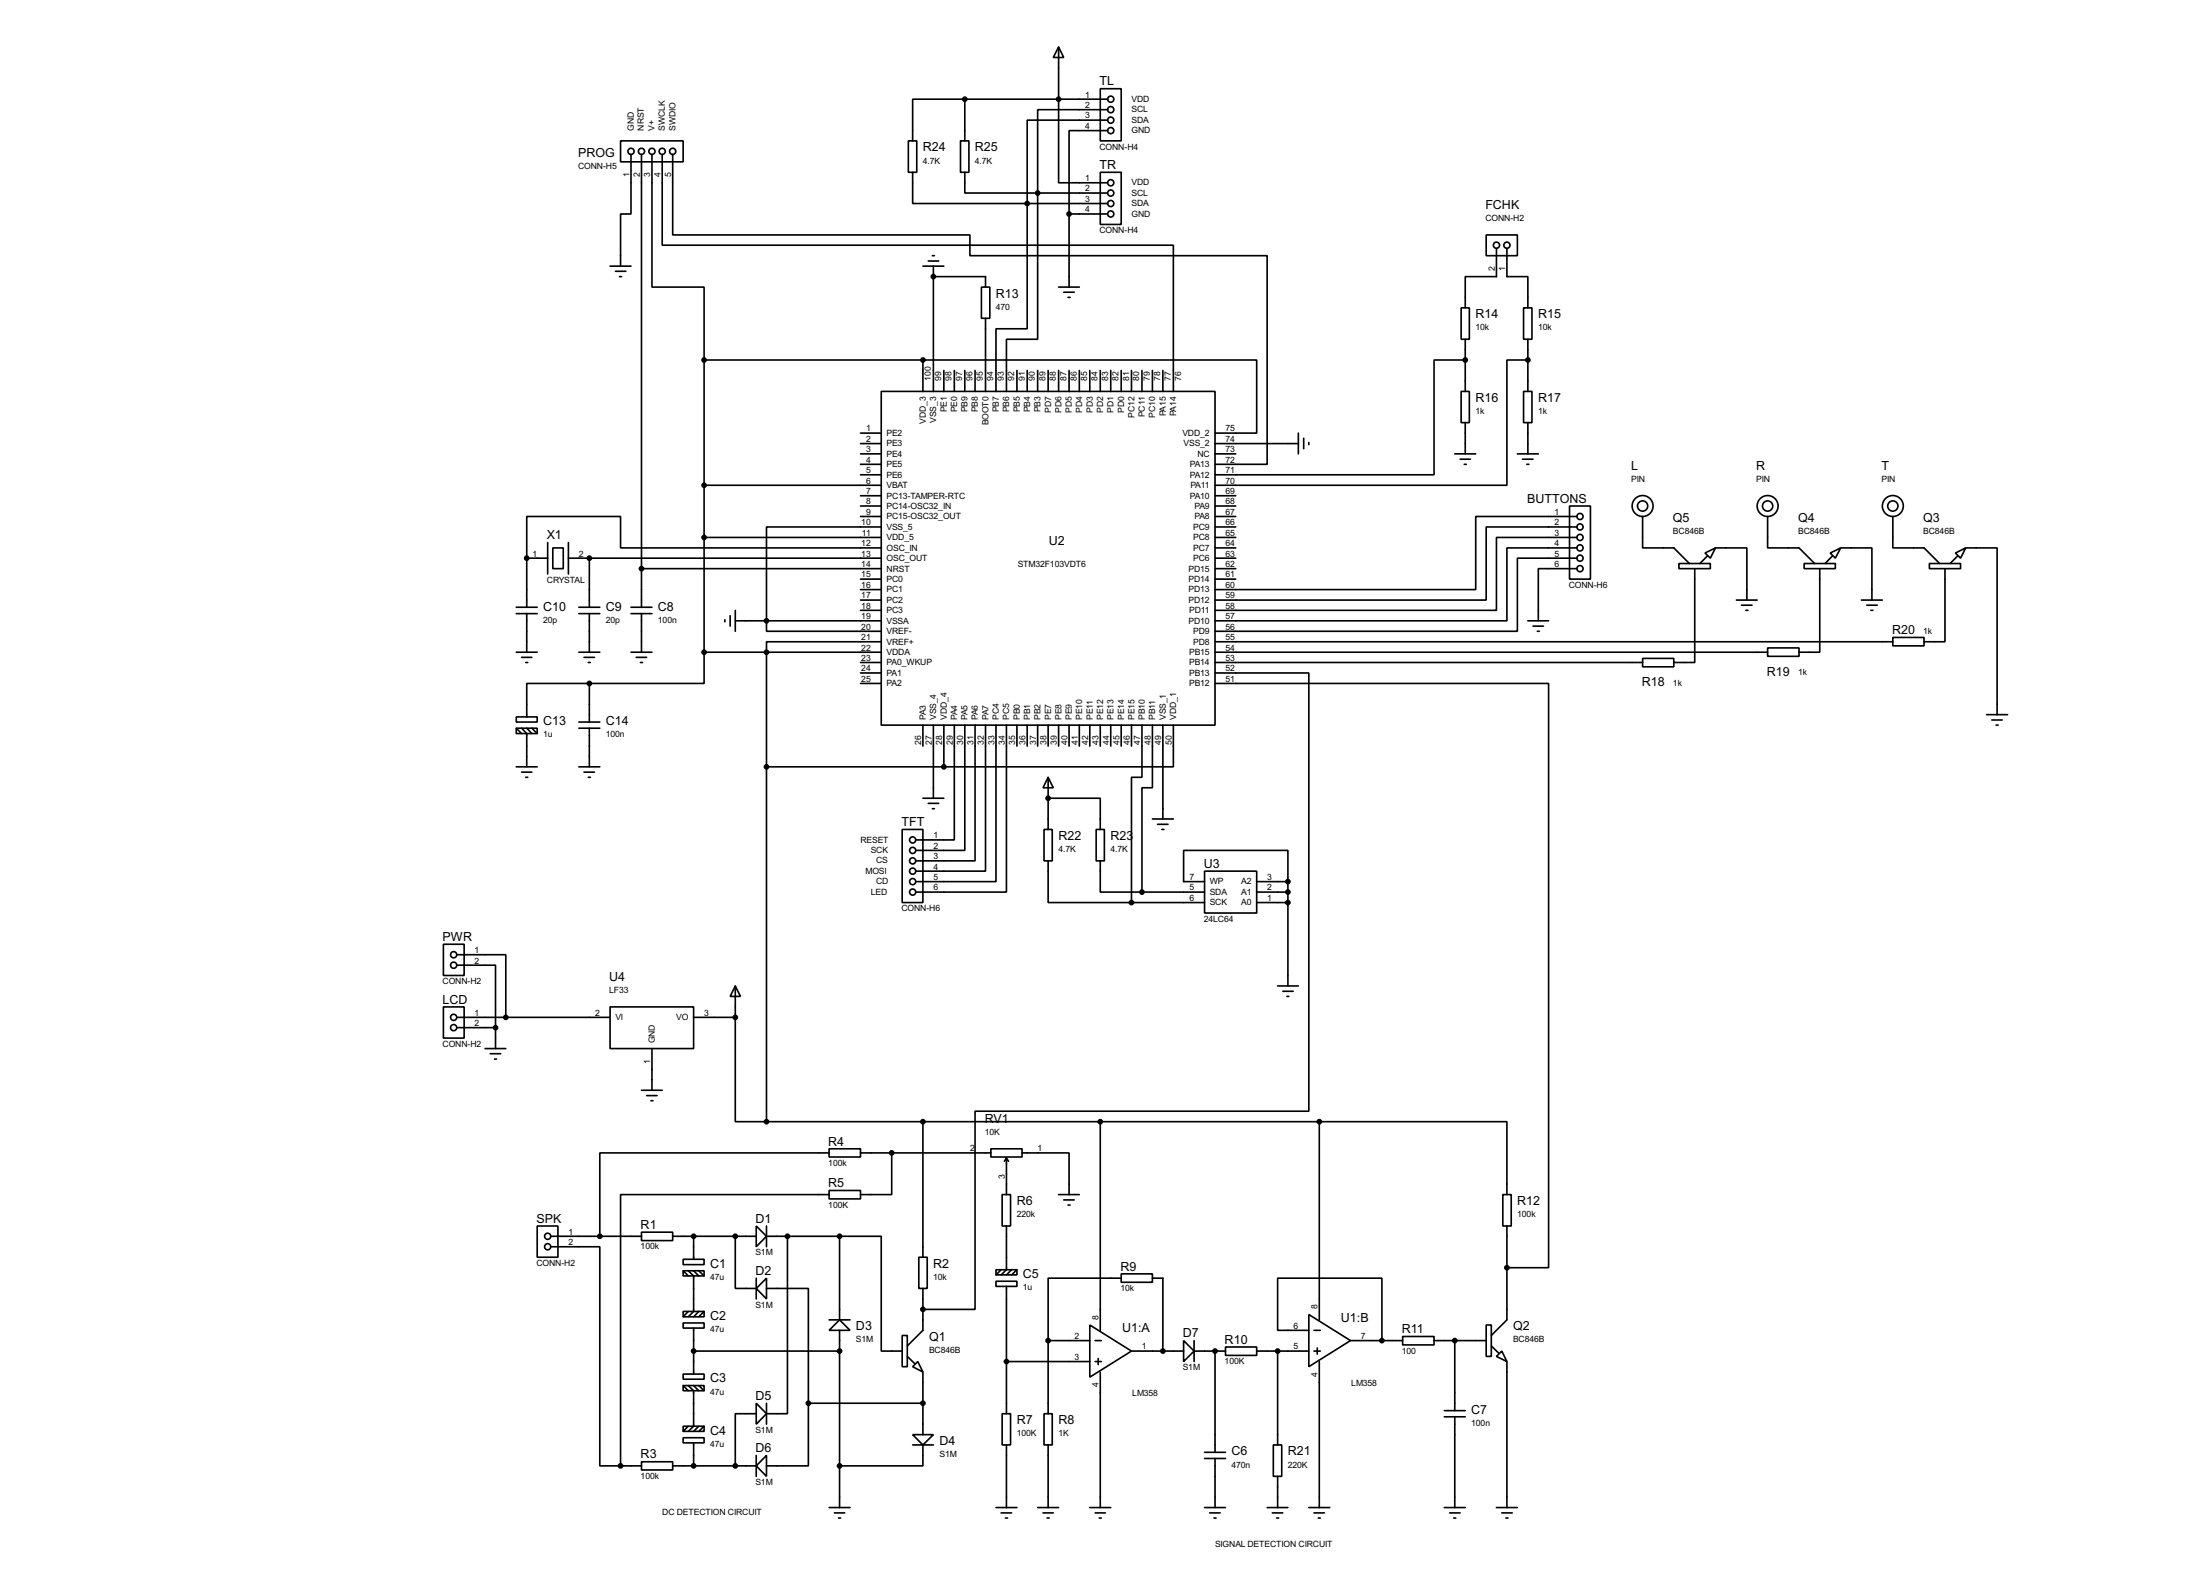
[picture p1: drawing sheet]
<svg xmlns="http://www.w3.org/2000/svg" width="536mm" height="383mm" viewBox="0 0 536 383" stroke-linecap="round" stroke-linejoin="round" font-family="sans-serif">
<g fill="none" stroke="#000" stroke-width=".4">
<path d="M257.9 11.5l1.2 2.5h-2.5zM257.9 11.5v33h11.9M151.2 34.3h15.2v5.1h-15.2zM153.7 37.6v14.5h-2.5v12.7M156.3 37.6v110.3M158.8 37.6v32.3h12.7v17.8M161.3 37.6v22.1h124.5v35.6M163.9 37.6v19.6h72.4v5.1h72.4v50.8h-12.7M221.3 34.3h2v7.7h-2zM234 34.3h2v7.7h-2zM235 24.2h-12.7v10.1M235 24.2h34.8"/>
<path d="M235 24.2v10.1M268 21.6h5.1v12.7h-5.1zM269.8 31.8h-9.4v20.3M269.8 29.3h-19.6v20.3M269.8 26.7h-17v20.3M222.3 42v7.6h27.9M235 42v5h17.8M250.2 49.6v30.5h-7.6v15.2M250.2 49.6h19.6M252.8 47v35.6h-7.6v12.7M252.8 47h17M260.4 52.1v17.8"/>
<path d="M260.4 52.1h9.4M268 42h5.1v12.7h-5.1zM362 57.2h7.6v5.1h-7.6zM148.6 64.8h5.1M149.9 66.1h2.6M150.9 67.4h.5M224.8 64.8h5.1M226.1 63.6h2.6M227.1 62.3h.5M227.4 64.8v30.5M227.4 67.4h12.7v2.5M239.1 69.9h2v7.6h-2z"/>
<path d="M240.1 77.5v17.8M257.9 69.9h5M259.1 71.2h2.6M260.2 72.4h.5M355.9 75h2v7.6h-2zM364.5 60.5v6.9h-7.6v7.6M367.1 60.5v6.9h5.1v7.6M371.1 75h2.1v7.6h-2.1zM171.5 87.7v71.1M171.5 87.7h53.3M214.7 95.3h81.3v81.3h-81.3zM224.8 87.7h81.3v17.8h-10.1"/>
<path d="M224.8 87.7v7.6M229.9 90.2v5.1M232.5 90.2v5.1M235 90.2v5.1M237.5 90.2v5.1M247.7 90.2v5.1M250.2 90.2v5.1M252.8 90.2v5.1M255.3 90.2v5.1M257.9 90.2v5.1M260.4 90.2v5.1M262.9 90.2v5.1"/>
<path d="M265.5 90.2v5.1M268 90.2v5.1M270.6 90.2v5.1M273.1 90.2v5.1M275.6 90.2v5.1M278.2 90.2v5.1M280.7 90.2v5.1M283.3 90.2v5.1M355.9 95.3h2v7.6h-2zM356.9 87.7h-7.6v27.9h-53.3M356.9 82.6v12.7M371.1 95.3h2.1v7.6h-2.1z"/>
<path d="M372.2 87.7h-5.1v30.5h-71.1M372.2 82.6v12.7M171.5 118.2h43.2M209.6 108h5.1M209.6 105.5h5.1M209.6 110.5h5.1M209.6 113.1h5.1M209.6 115.6h5.1M296 108h20.3M296 110.5h5M316.3 105.5v5M317.6 106.7v2.6"/>
<path d="M318.8 107.8v.5M354.4 110.5h5.1M355.7 111.8h2.5M356.7 113.1h.5M356.9 102.9v7.6M369.6 110.5h5.1M370.9 111.8h2.5M371.9 113.1h.5M372.2 102.9v7.6M128.3 135.9v12M128.3 135.9h5.1M133.4 132.1v7.7"/>
<path d="M134.7 133.4h2.5v5.1h-2.5zM138.5 135.9h76.2M138.5 132.1v7.7M143.6 135.9v12M156.3 138.5h58.4M171.5 130.9h43.2M209.6 120.7h5.1M209.6 123.2h5.1M209.6 125.8h5.1M214.7 133.4h-63.5v-7.6h-22.9v10.1M214.7 128.3h-28v25.4h28M296 135.9h5"/>
<path d="M296 130.9h5M296 138.5h5M296 120.7h5M296 123.2h5M296 125.8h5M296 128.3h5M296 133.4h5M382.3 123.2h5.1v17.8h-5.1zM384.1 125.8h-24.6v17.8h-63.5M384.1 128.3h-22.1v17.8h-66M384.1 130.9h-19.6v17.7h-68.5M384.1 133.4h-17v17.8h-71.1"/>
<path d="M384.1 135.9h-14.5v17.8h-73.6M384.1 138.5h-9.4v12.7M400.1 125.8v7.6h7.6l3.8 3.8M409 137.2h7.6v1.3h-7.6zM412.8 138.5v22.8h-5.1M415.3 134.7l2.6-1.3-1.3 2.5zM415.9 135.4l-1.8 1.8M417.9 133.4h7.6v12.7M430.6 125.8v7.6h7.6l3.8 3.8M439.5 137.2h7.6v1.3h-7.6zM443.3 138.5v20.3h-5.1M445.8 134.7l2.6-1.3-1.3 2.5z"/>
<path d="M446.3 135.4l-1.7 1.8M448.4 133.4h7.6v12.7M461.1 125.8v7.6h7.6l3.8 3.8M470 137.2h7.6v1.3h-7.6zM473.8 138.5v17.8h-5.1M476.3 134.7l2.5-1.3-1.2 2.5zM476.8 135.4l-1.8 1.8M478.8 133.4h7.7v40.6M125.8 158.8h5.1M125.8 149.4h5.1M125.8 147.9h5.1M128.3 149.4v9.4"/>
<path d="M141 158.8h5.1M141 149.4h5.1M141 147.9h5.1M143.6 149.4v9.4M153.7 158.8h5.1M153.7 149.4h5.1M153.7 147.9h5.1M156.3 149.4v9.4M171.5 158.8v7.6h-27.9M171.5 158.8h43.2M176.6 150.9v.5M177.9 149.9v2.6"/>
<path d="M179.1 151.2h35.6M179.1 148.6v5.1M209.6 141h5.1M209.6 143.6h5.1M209.6 146.1h5.1M209.6 148.6h5.1M214.7 156.3h-28v116.8M296 158.8h134.6M296 156.3h165.1M296 141h5M372.2 151.2h5M373.4 152.5h2.6"/>
<path d="M374.5 153.7h.5M423 146.1h5M424.2 147.4h2.6M425.3 148.6h.5M430.6 157.8h7.6v2h-7.6zM453.4 146.1h5.1M454.7 147.4h2.6M455.7 148.6h.5M461.1 155.2h7.6v2.1h-7.6zM125.8 174.6h5.1v1.2h-5.1zM125.8 177.3h5.1v1.3h-5.1zM125.8 177.3l1.3 1.3"/>
<path d="M127.1 177.3l1.2 1.3v8.1M127.1 160.1h2.5M128.1 161.3h.5M128.3 177.3l1.3 1.3M129.6 177.3l1.3 1.3M141 177.3h5.1M141 175.8h5.1M142.3 160.1h2.5M143.3 161.3h.5M143.6 166.4h-15.3v8.2M143.6 166.4v9.4M143.6 177.3v9.4"/>
<path d="M155 160.1h2.5M156 161.3h.5M209.6 161.3h5.1M209.6 163.9h5.1M209.6 166.4h5.1M224.8 176.6v5.1M227.4 176.6v17.8M229.9 176.6v10.1M232.5 176.6v27.9h-9.4M235 176.6v30.5h-11.9M237.5 176.6v33h-14.4M240.1 176.6v35.5h-17"/>
<path d="M242.6 176.6v38.1h-19.5M245.2 176.6v40.6h-22.1M247.7 176.6v5.1M250.2 176.6v5.1M252.8 176.6v5.1M255.3 176.6v5.1M257.9 176.6v5.1M260.4 176.6v5.1M262.9 176.6v5.1M265.5 176.6v5.1M268 176.6v5.1M270.6 176.6v5.1"/>
<path d="M273.1 176.6v5.1M275.6 176.6v5.1M278.2 176.6v12.7h-2.6v30.5M280.7 176.6v15.2h-2.5v25.4M283.3 176.6v22.8M285.8 176.6v10.1h-55.9M296 166.4h81.2v142.3h-10.1M296 163.9h22.8v106.7h-81.3v48.2h-12.7M296 161.3h104.1M400.1 160.3h7.6v2.1h-7.6zM483.9 174h5.1M485.2 175.3h2.5"/>
<path d="M486.2 176.6h.5M125.8 186.7h5.1M127.1 188h2.5M128.1 189.3h.5M141 186.7h5.1M142.3 188h2.5M143.3 189.3h.5M186.7 186.7h43.2M224.8 194.4h5.1M226.1 195.6h2.6M227.1 196.9h.5M255.3 189.3l1.3 2.5h-2.5z"/>
<path d="M255.3 194.4h12.7v7.6M255.3 189.3v12.7M280.7 199.4h5.1M219.8 202h5v17.8h-5zM254.3 202h2v7.6h-2zM255.3 209.6v10.2h20.3M267 202h2v7.6h-2zM268 209.6v7.6h10.2M275.6 219.8h17.8M278.2 217.2h15.2M282 200.7h2.5M283 202h.5"/>
<path d="M293.4 212.1h12.7v10.2h-12.7zM293.4 214.7h-5.1v-7.6h25.4v7.6M306.1 219.8h7.6M306.1 217.2h7.6M306.1 214.7h7.6M313.7 214.7v25.4M108 229.9h5.1v7.6h-5.1zM111.3 235h9.4v15.2M111.3 232.5h11.9v15.2M108 245.2h5.1v7.6h-5.1zM111.3 247.7h37.3M111.3 250.2h9.4"/>
<path d="M118.2 255.3h5M119.4 256.6h2.6M120.5 257.9h.5M120.7 250.2v5.1M148.6 245.2h20.4v10.1h-20.4zM158.8 255.3v10.2M169 247.7h10.1M179.1 240.1l1.3 2.5h-2.5zM179.1 247.7v25.4h7.6M179.1 240.1v7.6M311.2 240.1h5.1M312.5 241.4h2.5"/>
<path d="M313.5 242.6h.5M156.3 265.5h5M157.5 266.8h2.6M158.6 268h.5M186.7 273.1h134.7M202 279.7h7.6v2h-7.6zM224.8 273.1v33M241.4 279.7h7.6v2h-7.6zM268 273.1v50.8M321.4 273.1h45.7v17.8M321.4 273.1v48.3M130.9 298.5h5v7.6h-5z"/>
<path d="M184.2 298.5l2.5 2.5-2.5 2.6zM186.7 298.5v5.1M202 289.9h7.6v2h-7.6zM202 280.7h-55.9v20.3M202 290.9h-50.8v66M209.6 280.7h31.8M217.2 280.7v10.2h-7.6M244.1 290.9h2.1v7.6h-2.1zM245.2 282v8.9M245.2 298.5v10.7l-1.3 1.2M245.2 282l-.5 .8M245.2 282l.5 .8"/>
<path d="M249 280.7h11.4v10.2M257.9 290.9h5M259.1 292.2h2.6M260.2 293.4h.5M366.1 290.9h2v7.6h-2zM367.1 298.5v22.9l-3.8 3.8M134.2 303.6h11.9v53.3h5.1M134.2 301h22.1M156.3 300h7.6v2.1h-7.6zM163.9 301h20.3M166.4 306.6h5.1v1.3h-5.1zM166.4 309.4h5.1v1.3h-5.1z"/>
<path d="M166.4 319.3h5.1v1.3h-5.1zM166.4 309.4l1.3 1.3M167.7 309.4l1.3 1.3v8.6l-1.3 1.3M167.7 319.3l-1.3 1.3M169 301v5.6M169 309.4l1.2 1.3M170.2 309.4l1.3 1.3M170.2 319.3l-1.2 1.3M171.5 319.3l-1.3 1.3M179.1 301v12.7h5.1M184.2 311.2v5.1M186.7 311.2v5.1l-2.5-2.6z"/>
<path d="M186.7 313.7h10.2v28M186.7 301h17.8M191.8 301v43.2h-5.1M204.5 301h10.2v28h5.1M204.5 301v20.4M223.8 306.1h2.1v7.6h-2.1zM224.8 313.7v10.2l-3.8 3.8M242.6 312h5.1v1.2h-5.1zM242.6 309.2h5.1v1.2h-5.1zM243.9 309.2l-1.3 1.2M245.2 313.2v31M246.4 309.2l-1.2 1.2"/>
<path d="M247.7 309.2l-1.3 1.2M273.1 310.2h7.6v2h-7.6zM273.1 311.2h-17.8v15.2M280.7 311.2h2.6v17.8M166.4 322.1h5.1v1.3h-5.1zM166.4 334.6h5.1v1.2h-5.1zM166.4 337.4h5.1v1.2h-5.1zM166.4 337.4l1.3 1.2M167.7 337.4l1.3 1.2v8.7l-1.3 1.2M169 323.4v11.2M169 329h35.5M169 337.4l1.2 1.2"/>
<path d="M170.2 337.4l1.3 1.2M202 321.4h5.1M204.5 321.4l2.6 2.5h-5.1zM204.5 323.9v43.2M219.8 325.2h1.2v7.6h-1.2zM221 330.3l1.8 1.7M222.3 332.8l1.3-1.3 1.2 2.6zM224.8 334.1v15.2M245.2 331.5h20.3M255.3 326.4v17.8M255.3 326.4h10.2M265.5 322.6l10.1 6.4-10.1 6.3z"/>
<path d="M266.8 326.4h1.5M266.8 331.5h1.5M267.5 330.8v1.5M268 334.1v33M275.6 329h12.7M288.3 326.4l2.6 2.6-2.6 2.5zM290.9 329h7.6M290.9 326.4v5.1M296 329v24.6M298.5 328h7.6v2h-7.6zM306.1 329h12.7M311.2 329v22.8"/>
<path d="M318.8 320.1l10.2 6.3-10.2 6.4zM318.8 323.9h-7.6v-12.7h25.4v15.2M320.1 329h1.5M320.1 323.9h1.5M320.9 328.2v1.5M321.4 331.5v35.6M329 326.4h12.7M341.7 325.4h7.6v2.1h-7.6zM349.3 326.4h12.7M354.4 326.4v17.1M362 322.6h1.3v7.7h-1.3zM363.3 327.7l1.8 1.8"/>
<path d="M364.5 330.3l1.3-1.3 1.3 2.5zM367.1 331.5v35.6M151.2 356.9h5.1M156.3 355.9h7.6v2h-7.6zM163.9 356.9h20.3M166.4 350.1h5.1v1.2h-5.1zM166.4 347.3h5.1v1.2h-5.1zM167.7 347.3l-1.3 1.2M169 351.3v5.6M170.2 347.3l-1.2 1.2M171.5 347.3l-1.3 1.2M184.2 341.7l2.5 2.5-2.5 2.6z"/>
<path d="M184.2 344.2h-5.1v12.7M184.2 354.4v5.1M186.7 354.4v5.1l-2.5-2.6zM186.7 341.7v5.1M196.9 341.7v15.2h-10.2M196.9 341.7h27.9M222.3 349.3h5.1l-2.6 2.5zM222.3 351.8h5.1M224.8 351.8v5.1h-20.3M244.1 344.2h2.1v7.6h-2.1zM245.2 351.8v15.3M254.3 344.2h2v7.6h-2z"/>
<path d="M255.3 351.8v15.3M293.4 355.1h5.1M293.4 353.6h5.1M296 355.1v12M310.2 351.8h2v7.7h-2zM311.2 359.5v7.6M351.8 345h5.1M351.8 343.5h5.1M354.4 345v22.1M202 367.1h5.1M203.3 368.4h2.5M204.3 369.6h.5"/>
<path d="M242.6 367.1h5.1M243.9 368.4h2.5M244.9 369.6h.5M252.8 367.1h5.1M254.1 368.4h2.5M255.1 369.6h.5M265.5 367.1h5.1M266.8 368.4h2.5M267.8 369.6h.5M293.4 367.1h5.1M294.7 368.4h2.5M295.7 369.6h.5"/>
<path d="M308.7 367.1h5M309.9 368.4h2.6M311 369.6h.5M318.8 367.1h5.1M320.1 368.4h2.5M321.1 369.6h.5M351.8 367.1h5.1M353.1 368.4h2.6M354.1 369.6h.5M364.5 367.1h5.1M365.8 368.4h2.6M366.8 369.6h.5"/>
<circle cx="153.7" cy="36.9" r=".75"/>
<circle cx="156.2" cy="36.9" r=".75"/>
<circle cx="158.8" cy="36.9" r=".75"/>
<circle cx="161.3" cy="36.9" r=".75"/>
<circle cx="163.8" cy="36.9" r=".75"/>
<circle cx="270.5" cy="29.3" r=".75"/>
<circle cx="270.5" cy="26.7" r=".75"/>
<circle cx="270.5" cy="31.8" r=".75"/>
<circle cx="270.5" cy="24.2" r=".75"/>
<circle cx="270.5" cy="52.1" r=".75"/>
<circle cx="270.5" cy="47" r=".75"/>
<circle cx="270.5" cy="49.6" r=".75"/>
<circle cx="270.5" cy="44.5" r=".75"/>
<circle cx="364.5" cy="59.7" r=".75"/>
<circle cx="367" cy="59.7" r=".75"/>
<circle cx="384.8" cy="133.4" r=".75"/>
<circle cx="384.8" cy="135.9" r=".75"/>
<circle cx="384.8" cy="128.3" r=".75"/>
<circle cx="384.8" cy="138.5" r=".75"/>
<circle cx="384.8" cy="125.8" r=".75"/>
<circle cx="384.8" cy="130.9" r=".75"/>
<circle cx="400.1" cy="123.2" r="2.55"/>
<circle cx="400.1" cy="123.2" r="1.25"/>
<circle cx="430.5" cy="123.2" r="2.55"/>
<circle cx="430.5" cy="123.2" r="1.25"/>
<circle cx="461" cy="123.2" r="2.55"/>
<circle cx="461" cy="123.2" r="1.25"/>
<circle cx="222.3" cy="212.1" r=".75"/>
<circle cx="222.3" cy="204.5" r=".75"/>
<circle cx="222.3" cy="209.6" r=".75"/>
<circle cx="222.3" cy="214.7" r=".75"/>
<circle cx="222.3" cy="217.2" r=".75"/>
<circle cx="222.3" cy="207.1" r=".75"/>
<circle cx="110.5" cy="232.5" r=".75"/>
<circle cx="110.5" cy="235" r=".75"/>
<circle cx="110.5" cy="247.7" r=".75"/>
<circle cx="110.5" cy="250.2" r=".75"/>
<circle cx="133.4" cy="303.6" r=".75"/>
<circle cx="133.4" cy="301" r=".75"/>
</g>
<g fill="#000">
<circle cx="227.4" cy="67.4" r=".2"/>
<circle cx="255.3" cy="194.4" r=".2"/>
<circle cx="296" cy="329" r=".2"/>
</g>
<g fill="#000" stroke="#000" stroke-width=".4">
<circle cx="235" cy="24.2" r=".5"/>
<circle cx="257.8" cy="24.2" r=".5"/>
<circle cx="250.2" cy="49.6" r=".5"/>
<circle cx="252.7" cy="47" r=".5"/>
<circle cx="260.4" cy="52.1" r=".5"/>
<circle cx="227.3" cy="67.4" r=".5"/>
<circle cx="171.5" cy="87.7" r=".5"/>
<circle cx="224.8" cy="87.7" r=".5"/>
<circle cx="356.9" cy="87.7" r=".5"/>
<circle cx="372.1" cy="87.7" r=".5"/>
<circle cx="171.5" cy="118.2" r=".5"/>
<circle cx="128.3" cy="135.9" r=".5"/>
<circle cx="143.5" cy="135.9" r=".5"/>
<circle cx="156.2" cy="138.5" r=".5"/>
<circle cx="171.5" cy="130.9" r=".5"/>
<circle cx="171.5" cy="158.8" r=".5"/>
<circle cx="186.7" cy="151.2" r=".5"/>
<circle cx="186.7" cy="158.8" r=".5"/>
<circle cx="143.5" cy="166.4" r=".5"/>
<circle cx="186.7" cy="186.7" r=".5"/>
<circle cx="229.9" cy="186.7" r=".5"/>
<circle cx="255.3" cy="194.4" r=".5"/>
<circle cx="275.6" cy="219.8" r=".5"/>
<circle cx="278.1" cy="217.2" r=".5"/>
<circle cx="313.7" cy="217.2" r=".5"/>
<circle cx="313.7" cy="219.8" r=".5"/>
<circle cx="313.7" cy="214.7" r=".5"/>
<circle cx="120.7" cy="250.2" r=".5"/>
<circle cx="123.2" cy="247.7" r=".5"/>
<circle cx="179.1" cy="247.7" r=".5"/>
<circle cx="186.7" cy="273.1" r=".5"/>
<circle cx="224.8" cy="273.1" r=".5"/>
<circle cx="268" cy="273.1" r=".5"/>
<circle cx="321.3" cy="273.1" r=".5"/>
<circle cx="217.2" cy="280.7" r=".5"/>
<circle cx="146.1" cy="301" r=".5"/>
<circle cx="168.9" cy="301" r=".5"/>
<circle cx="179.1" cy="301" r=".5"/>
<circle cx="191.8" cy="301" r=".5"/>
<circle cx="204.5" cy="301" r=".5"/>
<circle cx="224.8" cy="318.8" r=".5"/>
<circle cx="367" cy="308.7" r=".5"/>
<circle cx="168.9" cy="329" r=".5"/>
<circle cx="204.5" cy="329" r=".5"/>
<circle cx="245.1" cy="331.5" r=".5"/>
<circle cx="255.3" cy="326.4" r=".5"/>
<circle cx="283.2" cy="329" r=".5"/>
<circle cx="295.9" cy="329" r=".5"/>
<circle cx="311.2" cy="329" r=".5"/>
<circle cx="336.6" cy="326.4" r=".5"/>
<circle cx="354.3" cy="326.4" r=".5"/>
<circle cx="151.1" cy="356.9" r=".5"/>
<circle cx="168.9" cy="356.9" r=".5"/>
<circle cx="179.1" cy="356.9" r=".5"/>
<circle cx="196.9" cy="341.7" r=".5"/>
<circle cx="204.5" cy="356.9" r=".5"/>
<circle cx="224.8" cy="341.7" r=".5"/>
</g>
<g font-size="3.4">
<text x="267.8" y="20.8">TL</text>
<text x="140.8" y="38.1">PROG</text>
<text x="224.8" y="36.8">R24</text>
<text x="237.5" y="36.8">R25</text>
<text x="267.8" y="41.2">TR</text>
<text x="361.8" y="50.8">FCHK</text>
<text x="242.6" y="72.5">R13</text>
<text x="359.4" y="77.5">R14</text>
<text x="374.6" y="77.5">R15</text>
<text x="359.4" y="97.9">R16</text>
<text x="374.6" y="97.9">R17</text>
<text x="397.4" y="114.3">L</text>
<text x="427.8" y="114.3">R</text>
<text x="458.3" y="114.3">T</text>
<text x="372" y="122.4">BUTTONS</text>
<text x="133.2" y="131.3">X1</text>
<text x="407.5" y="127">Q5</text>
<text x="438" y="127">Q4</text>
<text x="468.5" y="127">Q3</text>
<text x="255.5" y="132.6">U2</text>
<text x="132.3" y="148.7">C10</text>
<text x="147.6" y="148.7">C9</text>
<text x="160.3" y="148.7">C8</text>
<text x="460.9" y="154.4">R20</text>
<text x="399.9" y="167.1">R18</text>
<text x="430.4" y="164.6">R19</text>
<text x="132.3" y="176.6">C13</text>
<text x="147.6" y="176.6">C14</text>
<text x="219.6" y="201.2">TFT</text>
<text x="257.8" y="204.5">R22</text>
<text x="270.5" y="204.5">R23</text>
<text x="293.2" y="211.3">U3</text>
<text x="107.8" y="229.1">PWR</text>
<text x="148.4" y="238.8">U4</text>
<text x="107.8" y="244.4">LCD</text>
<text x="239.9" y="273.4">RV1</text>
<text x="201.8" y="278.9">R4</text>
<text x="201.8" y="289.1">R5</text>
<text x="247.7" y="293.4">R6</text>
<text x="369.6" y="293.4">R12</text>
<text x="130.7" y="297.7">SPK</text>
<text x="156.1" y="299.2">R1</text>
<text x="184" y="297.7">D1</text>
<text x="173" y="308.7">C1</text>
<text x="184" y="310.4">D2</text>
<text x="227.3" y="308.7">R2</text>
<text x="249.2" y="311.2">C5</text>
<text x="272.9" y="309.4">R9</text>
<text x="173" y="321.4">C2</text>
<text x="208.5" y="323.9">D3</text>
<text x="326.6" y="321.8">U1:B</text>
<text x="368.6" y="323.9">Q2</text>
<text x="226.3" y="326.5">Q1</text>
<text x="273.3" y="324.4">U1:A</text>
<text x="288.1" y="325.6">D7</text>
<text x="298.3" y="327.2">R10</text>
<text x="341.5" y="324.6">R11</text>
<text x="173" y="336.6">C3</text>
<text x="184" y="340.9">D5</text>
<text x="247.7" y="346.8">R7</text>
<text x="257.8" y="346.8">R8</text>
<text x="358.4" y="344.2">C7</text>
<text x="173" y="349.3">C4</text>
<text x="184" y="353.6">D6</text>
<text x="228.9" y="351.9">D4</text>
<text x="156.1" y="355.1">R3</text>
<text x="300" y="354.4">C6</text>
<text x="313.7" y="354.4">R21</text>
</g>
<g font-size="2.4">
<text x="264.3" y="23.7">1</text>
<text x="264.3" y="26.3">2</text>
<text x="264.3" y="28.9">3</text>
<text x="275.6" y="24.8">VDD</text>
<text x="275.6" y="29.9">SDA</text>
<text x="275.6" y="27.4">SCL</text>
<text x="154.4" y="31.8" transform="rotate(-90 154.4 31.8)">GND</text>
<text x="156.9" y="31.8" transform="rotate(-90 156.9 31.8)">NRST</text>
<text x="159.4" y="31.8" transform="rotate(-90 159.4 31.8)">V+</text>
<text x="161.9" y="31.8" transform="rotate(-90 161.9 31.8)">SWCLK</text>
<text x="164.5" y="31.8" transform="rotate(-90 164.5 31.8)">SWDIO</text>
<text x="264.3" y="31.4">4</text>
<text x="275.6" y="32.4">GND</text>
<text x="140.8" y="41.1">CONN-H5</text>
<text x="224.8" y="39.9">4.7K</text>
<text x="237.5" y="39.9">4.7K</text>
<text x="267.8" y="36.4">CONN-H4</text>
<text x="153.3" y="43.1" transform="rotate(-90 153.3 43.1)">1</text>
<text x="155.9" y="43.1" transform="rotate(-90 155.9 43.1)">2</text>
<text x="158.4" y="43.1" transform="rotate(-90 158.4 43.1)">3</text>
<text x="160.9" y="43.1" transform="rotate(-90 160.9 43.1)">4</text>
<text x="163.5" y="43.1" transform="rotate(-90 163.5 43.1)">5</text>
<text x="264.3" y="44.1">1</text>
<text x="264.3" y="46.6">2</text>
<text x="275.6" y="45.1">VDD</text>
<text x="275.6" y="47.6">SCL</text>
<text x="264.3" y="49.2">3</text>
<text x="264.3" y="51.7">4</text>
<text x="275.6" y="50.2">SDA</text>
<text x="275.6" y="52.8">GND</text>
<text x="361.8" y="53.8">CONN-H2</text>
<text x="267.8" y="56.8">CONN-H4</text>
<text x="364.1" y="66" transform="rotate(-90 364.1 66)">2</text>
<text x="366.7" y="66" transform="rotate(-90 366.7 66)">1</text>
<text x="242.6" y="75.4">470</text>
<text x="359.4" y="80.4">10k</text>
<text x="374.6" y="80.4">10k</text>
<text x="226.7" y="92.8" transform="rotate(-90 226.7 92.8)">100</text>
<text x="229.3" y="92.8" transform="rotate(-90 229.3 92.8)">99</text>
<text x="231.8" y="92.8" transform="rotate(-90 231.8 92.8)">98</text>
<text x="234.3" y="92.8" transform="rotate(-90 234.3 92.8)">97</text>
<text x="236.9" y="92.8" transform="rotate(-90 236.9 92.8)">96</text>
<text x="239.4" y="92.8" transform="rotate(-90 239.4 92.8)">95</text>
<text x="242" y="92.8" transform="rotate(-90 242 92.8)">94</text>
<text x="244.5" y="92.8" transform="rotate(-90 244.5 92.8)">93</text>
<text x="247" y="92.8" transform="rotate(-90 247 92.8)">92</text>
<text x="249.6" y="92.8" transform="rotate(-90 249.6 92.8)">91</text>
<text x="252.1" y="92.8" transform="rotate(-90 252.1 92.8)">90</text>
<text x="254.7" y="92.8" transform="rotate(-90 254.7 92.8)">89</text>
<text x="257.2" y="92.8" transform="rotate(-90 257.2 92.8)">88</text>
<text x="259.8" y="92.8" transform="rotate(-90 259.8 92.8)">87</text>
<text x="262.3" y="92.8" transform="rotate(-90 262.3 92.8)">86</text>
<text x="264.8" y="92.8" transform="rotate(-90 264.8 92.8)">85</text>
<text x="267.4" y="92.8" transform="rotate(-90 267.4 92.8)">84</text>
<text x="269.9" y="92.7" transform="rotate(-90 269.9 92.7)">83</text>
<text x="272.5" y="92.8" transform="rotate(-90 272.5 92.8)">82</text>
<text x="275" y="92.8" transform="rotate(-90 275 92.8)">81</text>
<text x="277.5" y="92.8" transform="rotate(-90 277.5 92.8)">80</text>
<text x="280.1" y="92.8" transform="rotate(-90 280.1 92.8)">79</text>
<text x="282.6" y="92.7" transform="rotate(-90 282.6 92.7)">78</text>
<text x="285.2" y="92.8" transform="rotate(-90 285.2 92.8)">77</text>
<text x="287.7" y="92.8" transform="rotate(-90 287.7 92.8)">76</text>
<text x="230.6" y="100.4" transform="rotate(-90 230.6 100.4)">PE1</text>
<text x="233.2" y="100.4" transform="rotate(-90 233.2 100.4)">PE0</text>
<text x="235.7" y="100.4" transform="rotate(-90 235.7 100.4)">PB9</text>
<text x="238.2" y="100.4" transform="rotate(-90 238.2 100.4)">PB8</text>
<text x="243.3" y="100.4" transform="rotate(-90 243.3 100.4)">PB7</text>
<text x="245.9" y="100.4" transform="rotate(-90 245.9 100.4)">PB6</text>
<text x="248.4" y="100.4" transform="rotate(-90 248.4 100.4)">PB5</text>
<text x="250.9" y="100.4" transform="rotate(-90 250.9 100.4)">PB4</text>
<text x="253.5" y="100.4" transform="rotate(-90 253.5 100.4)">PB3</text>
<text x="256" y="100.6" transform="rotate(-90 256 100.6)">PD7</text>
<text x="258.6" y="100.6" transform="rotate(-90 258.6 100.6)">PD6</text>
<text x="261.1" y="100.5" transform="rotate(-90 261.1 100.5)">PD5</text>
<text x="263.6" y="100.6" transform="rotate(-90 263.6 100.6)">PD4</text>
<text x="266.2" y="100.5" transform="rotate(-90 266.2 100.5)">PD3</text>
<text x="268.7" y="100.6" transform="rotate(-90 268.7 100.6)">PD2</text>
<text x="271.3" y="100.5" transform="rotate(-90 271.3 100.5)">PD1</text>
<text x="273.8" y="100.5" transform="rotate(-90 273.8 100.5)">PD0</text>
<text x="276.3" y="101.7" transform="rotate(-90 276.3 101.7)">PC12</text>
<text x="278.9" y="101.6" transform="rotate(-90 278.9 101.6)">PC11</text>
<text x="281.4" y="101.7" transform="rotate(-90 281.4 101.7)">PC10</text>
<text x="284" y="101.4" transform="rotate(-90 284 101.4)">PA15</text>
<text x="286.5" y="101.4" transform="rotate(-90 286.5 101.4)">PA14</text>
<text x="359.4" y="100.8">1k</text>
<text x="374.6" y="100.8">1k</text>
<text x="211" y="105.1">1</text>
<text x="211" y="107.6">2</text>
<text x="216" y="106.2">PE2</text>
<text x="225.5" y="103.2" transform="rotate(-90 225.5 103.2)">VDD_3</text>
<text x="228.1" y="102.9" transform="rotate(-90 228.1 102.9)">VSS_3</text>
<text x="240.8" y="103.6" transform="rotate(-90 240.8 103.6)">BOOT0</text>
<text x="288" y="106.2">VDD_2</text>
<text x="298.5" y="107.6">74</text>
<text x="298.5" y="105.1">75</text>
<text x="211" y="110.1">3</text>
<text x="211" y="112.7">4</text>
<text x="216" y="108.7">PE3</text>
<text x="216" y="111.2">PE4</text>
<text x="216" y="113.7">PE5</text>
<text x="288.3" y="108.7">VSS_2</text>
<text x="289.8" y="113.7">PA13</text>
<text x="291.7" y="111.2">NC</text>
<text x="298.5" y="112.7">72</text>
<text x="298.5" y="110.1">73</text>
<text x="211" y="115.2">5</text>
<text x="211" y="117.8">6</text>
<text x="216" y="116.3">PE6</text>
<text x="216" y="118.9">VBAT</text>
<text x="289.8" y="116.3">PA12</text>
<text x="290" y="118.9">PA11</text>
<text x="298.5" y="117.8">70</text>
<text x="298.5" y="115.2">71</text>
<text x="397.4" y="117.3">PIN</text>
<text x="427.8" y="117.3">PIN</text>
<text x="458.3" y="117.3">PIN</text>
<text x="211" y="120.3">7</text>
<text x="211" y="122.8">8</text>
<text x="211" y="125.4">9</text>
<text x="216" y="121.4">PC13-TAMPER-RTC</text>
<text x="216" y="123.9">PC14-OSC32_IN</text>
<text x="289.8" y="121.4">PA10</text>
<text x="291" y="123.9">PA9</text>
<text x="298.5" y="125.4">67</text>
<text x="298.5" y="122.8">68</text>
<text x="298.5" y="120.3">69</text>
<text x="378.6" y="125.4">1</text>
<text x="209.8" y="127.9">10</text>
<text x="210" y="130.5">11</text>
<text x="216" y="126.4">PC15-OSC32_OUT</text>
<text x="216" y="129">VSS_5</text>
<text x="216" y="131.6">VDD_5</text>
<text x="290.7" y="131.6">PC8</text>
<text x="290.7" y="129">PC9</text>
<text x="291" y="126.4">PA8</text>
<text x="298.5" y="130.5">65</text>
<text x="298.5" y="127.9">66</text>
<text x="378.6" y="127.9">2</text>
<text x="378.6" y="130.5">3</text>
<text x="407.5" y="130">BC846B</text>
<text x="438" y="130">BC846B</text>
<text x="468.5" y="130">BC846B</text>
<text x="129.7" y="135.5">1</text>
<text x="141" y="135.5">2</text>
<text x="209.8" y="133">12</text>
<text x="209.8" y="135.5">13</text>
<text x="216" y="134.1">OSC_IN</text>
<text x="216" y="136.6">OSC_OUT</text>
<text x="290.7" y="136.6">PC6</text>
<text x="290.7" y="134.1">PC7</text>
<text x="298.5" y="135.5">63</text>
<text x="298.5" y="133">64</text>
<text x="378.6" y="133">4</text>
<text x="378.6" y="135.5">5</text>
<text x="133.2" y="141.8">CRYSTAL</text>
<text x="209.8" y="138.1">14</text>
<text x="209.8" y="140.6">15</text>
<text x="209.8" y="143.2">16</text>
<text x="216" y="139.2">NRST</text>
<text x="216" y="141.7">PC0</text>
<text x="247.9" y="138">STM32F103VDT6</text>
<text x="289.5" y="141.7">PD14</text>
<text x="289.5" y="139.2">PD15</text>
<text x="298.5" y="143.2">60</text>
<text x="298.5" y="140.6">61</text>
<text x="298.5" y="138.1">62</text>
<text x="378.6" y="138.1">6</text>
<text x="382.1" y="143.1">CONN-H6</text>
<text x="209.8" y="145.7">17</text>
<text x="209.8" y="148.2">18</text>
<text x="216" y="144.3">PC1</text>
<text x="216" y="146.8">PC2</text>
<text x="216" y="149.3">PC3</text>
<text x="289.5" y="146.8">PD12</text>
<text x="289.5" y="144.3">PD13</text>
<text x="289.7" y="149.3">PD11</text>
<text x="298.5" y="148.2">58</text>
<text x="298.5" y="145.7">59</text>
<text x="132.3" y="151.6">20p</text>
<text x="147.6" y="151.6">20p</text>
<text x="160.3" y="151.6">100n</text>
<text x="209.8" y="150.8">19</text>
<text x="209.8" y="153.3">20</text>
<text x="209.8" y="155.9">21</text>
<text x="216" y="151.9">VSSA</text>
<text x="216" y="154.4">VREF-</text>
<text x="289.5" y="151.9">PD10</text>
<text x="290.7" y="154.4">PD9</text>
<text x="298.5" y="155.9">55</text>
<text x="298.5" y="153.3">56</text>
<text x="298.5" y="150.8">57</text>
<text x="468.5" y="154.3">1k</text>
<text x="209.8" y="158.4">22</text>
<text x="209.8" y="160.9">23</text>
<text x="216" y="157">VREF+</text>
<text x="216" y="159.5">VDDA</text>
<text x="289.7" y="159.5">PB15</text>
<text x="290.7" y="157">PD8</text>
<text x="298.5" y="160.9">53</text>
<text x="298.5" y="158.4">54</text>
<text x="209.8" y="163.5">24</text>
<text x="209.8" y="166">25</text>
<text x="216" y="162">PA0_WKUP</text>
<text x="216" y="164.6">PA1</text>
<text x="216" y="167.1">PA2</text>
<text x="289.7" y="167.1">PB12</text>
<text x="289.7" y="164.6">PB13</text>
<text x="289.7" y="162">PB14</text>
<text x="298.5" y="166">51</text>
<text x="298.5" y="163.5">52</text>
<text x="407.5" y="167">1k</text>
<text x="438" y="164.4">1k</text>
<text x="132.3" y="179.6">1u</text>
<text x="147.6" y="179.6">100n</text>
<text x="225.5" y="175.3" transform="rotate(-90 225.5 175.3)">PA3</text>
<text x="228.1" y="175.3" transform="rotate(-90 228.1 175.3)">VSS_4</text>
<text x="230.6" y="175.3" transform="rotate(-90 230.6 175.3)">VDD_4</text>
<text x="233.2" y="175.3" transform="rotate(-90 233.2 175.3)">PA4</text>
<text x="235.7" y="175.3" transform="rotate(-90 235.7 175.3)">PA5</text>
<text x="238.2" y="175.3" transform="rotate(-90 238.2 175.3)">PA6</text>
<text x="240.8" y="175.3" transform="rotate(-90 240.8 175.3)">PA7</text>
<text x="243.3" y="175.3" transform="rotate(-90 243.3 175.3)">PC4</text>
<text x="245.9" y="175.3" transform="rotate(-90 245.9 175.3)">PC5</text>
<text x="248.4" y="175.3" transform="rotate(-90 248.4 175.3)">PB0</text>
<text x="250.9" y="175.3" transform="rotate(-90 250.9 175.3)">PB1</text>
<text x="253.5" y="175.3" transform="rotate(-90 253.5 175.3)">PB2</text>
<text x="256" y="175.3" transform="rotate(-90 256 175.3)">PE7</text>
<text x="258.6" y="175.3" transform="rotate(-90 258.6 175.3)">PE8</text>
<text x="261.1" y="175.3" transform="rotate(-90 261.1 175.3)">PE9</text>
<text x="263.6" y="175.3" transform="rotate(-90 263.6 175.3)">PE10</text>
<text x="266.2" y="175.3" transform="rotate(-90 266.2 175.3)">PE11</text>
<text x="268.7" y="175.3" transform="rotate(-90 268.7 175.3)">PE12</text>
<text x="271.3" y="175.3" transform="rotate(-90 271.3 175.3)">PE13</text>
<text x="273.8" y="175.3" transform="rotate(-90 273.8 175.3)">PE14</text>
<text x="276.3" y="175.3" transform="rotate(-90 276.3 175.3)">PE15</text>
<text x="278.9" y="175.3" transform="rotate(-90 278.9 175.3)">PB10</text>
<text x="281.4" y="175.3" transform="rotate(-90 281.4 175.3)">PB11</text>
<text x="284" y="175.3" transform="rotate(-90 284 175.3)">VSS_1</text>
<text x="286.5" y="175.3" transform="rotate(-90 286.5 175.3)">VDD_1</text>
<text x="224.4" y="181.4" transform="rotate(-90 224.4 181.4)">26</text>
<text x="227" y="181.4" transform="rotate(-90 227 181.4)">27</text>
<text x="229.5" y="181.4" transform="rotate(-90 229.5 181.4)">28</text>
<text x="232.1" y="181.4" transform="rotate(-90 232.1 181.4)">29</text>
<text x="234.6" y="181.4" transform="rotate(-90 234.6 181.4)">30</text>
<text x="237.1" y="181.4" transform="rotate(-90 237.1 181.4)">31</text>
<text x="239.7" y="181.4" transform="rotate(-90 239.7 181.4)">32</text>
<text x="242.2" y="181.4" transform="rotate(-90 242.2 181.4)">33</text>
<text x="244.8" y="181.4" transform="rotate(-90 244.8 181.4)">34</text>
<text x="247.3" y="181.4" transform="rotate(-90 247.3 181.4)">35</text>
<text x="249.8" y="181.4" transform="rotate(-90 249.8 181.4)">36</text>
<text x="252.4" y="181.4" transform="rotate(-90 252.4 181.4)">37</text>
<text x="254.9" y="181.4" transform="rotate(-90 254.9 181.4)">38</text>
<text x="257.5" y="181.4" transform="rotate(-90 257.5 181.4)">39</text>
<text x="260" y="181.4" transform="rotate(-90 260 181.4)">40</text>
<text x="262.5" y="181.4" transform="rotate(-90 262.5 181.4)">41</text>
<text x="265.1" y="181.4" transform="rotate(-90 265.1 181.4)">42</text>
<text x="267.6" y="181.4" transform="rotate(-90 267.6 181.4)">43</text>
<text x="270.2" y="181.4" transform="rotate(-90 270.2 181.4)">44</text>
<text x="272.7" y="181.4" transform="rotate(-90 272.7 181.4)">45</text>
<text x="275.2" y="181.4" transform="rotate(-90 275.2 181.4)">46</text>
<text x="277.8" y="181.4" transform="rotate(-90 277.8 181.4)">47</text>
<text x="280.3" y="181.4" transform="rotate(-90 280.3 181.4)">48</text>
<text x="282.9" y="181.4" transform="rotate(-90 282.9 181.4)">49</text>
<text x="285.4" y="181.4" transform="rotate(-90 285.4 181.4)">50</text>
<text x="209.6" y="205.2">RESET</text>
<text x="212.1" y="207.7">SCK</text>
<text x="227.4" y="204.1">1</text>
<text x="227.4" y="206.7">2</text>
<text x="227.4" y="209.2">3</text>
<text x="257.8" y="207.5">4.7K</text>
<text x="270.5" y="207.5">4.7K</text>
<text x="210.9" y="212.8">MOSI</text>
<text x="213.4" y="210.2">CS</text>
<text x="213.4" y="215.3">CD</text>
<text x="227.4" y="211.7">4</text>
<text x="227.4" y="214.3">5</text>
<text x="289.7" y="214.3">7</text>
<text x="294.7" y="215.4">WP</text>
<text x="302.4" y="215.4">A2</text>
<text x="308.7" y="214.3">3</text>
<text x="212.1" y="217.9">LED</text>
<text x="219.6" y="221.9">CONN-H6</text>
<text x="227.4" y="216.8">6</text>
<text x="289.7" y="219.4">6</text>
<text x="289.7" y="216.8">5</text>
<text x="294.7" y="220.5">SCK</text>
<text x="294.7" y="217.9">SDA</text>
<text x="302.4" y="220.5">A0</text>
<text x="302.4" y="217.9">A1</text>
<text x="308.7" y="219.4">1</text>
<text x="308.7" y="216.8">2</text>
<text x="293.2" y="224.4">24LC64</text>
<text x="115.6" y="232.1">1</text>
<text x="107.8" y="239.6">CONN-H2</text>
<text x="115.6" y="234.6">2</text>
<text x="148.4" y="241.8">LF33</text>
<text x="115.6" y="247.3">1</text>
<text x="115.6" y="249.8">2</text>
<text x="145" y="247.3">2</text>
<text x="149.9" y="248.4">VI</text>
<text x="164.7" y="248.4">VO</text>
<text x="171.5" y="247.3">3</text>
<text x="107.8" y="254.9">CONN-H2</text>
<text x="159.5" y="254.1" transform="rotate(-90 159.5 254.1)">GND</text>
<text x="158.4" y="259" transform="rotate(-90 158.4 259)">1</text>
<text x="236.4" y="280.3">2</text>
<text x="239.9" y="276.3">10K</text>
<text x="252.8" y="280.3">1</text>
<text x="201.8" y="283.8">100k</text>
<text x="244.8" y="287" transform="rotate(-90 244.8 287)">3</text>
<text x="201.8" y="294">100K</text>
<text x="247.7" y="296.4">220k</text>
<text x="369.6" y="296.4">100k</text>
<text x="138.5" y="300.6">1</text>
<text x="138.5" y="303.2">2</text>
<text x="156.1" y="304.2">100k</text>
<text x="184" y="305.7">S1M</text>
<text x="130.7" y="308.2">CONN-H2</text>
<text x="173" y="311.6">47u</text>
<text x="227.3" y="311.6">10k</text>
<text x="249.2" y="314.2">1u</text>
<text x="272.9" y="314.3">10k</text>
<text x="184" y="318.4">S1M</text>
<text x="267.6" y="321.4" transform="rotate(-90 267.6 321.4)">8</text>
<text x="315.1" y="323.5">6</text>
<text x="321" y="318.8" transform="rotate(-90 321 318.8)">8</text>
<text x="173" y="324.3">47u</text>
<text x="208.5" y="326.9">S1M</text>
<text x="226.3" y="329.4">BC846B</text>
<text x="261.8" y="326">2</text>
<text x="278.2" y="328.6">1</text>
<text x="315.1" y="328.6">5</text>
<text x="331.5" y="326">7</text>
<text x="341.5" y="329.6">100</text>
<text x="368.6" y="326.9">BC846B</text>
<text x="261.8" y="331.1">3</text>
<text x="288.1" y="333.6">S1M</text>
<text x="298.3" y="332.1">100K</text>
<text x="321" y="335.2" transform="rotate(-90 321 335.2)">4</text>
<text x="173" y="339.6">47u</text>
<text x="267.6" y="337.8" transform="rotate(-90 267.6 337.8)">4</text>
<text x="275.8" y="340">LM358</text>
<text x="329.2" y="337.4">LM358</text>
<text x="358.4" y="347.2">100n</text>
<text x="173" y="352.3">47u</text>
<text x="184" y="348.9">S1M</text>
<text x="247.7" y="349.7">100K</text>
<text x="257.8" y="349.7">1K</text>
<text x="228.9" y="354.8">S1M</text>
<text x="300" y="357.4">470n</text>
<text x="313.7" y="357.4">220K</text>
<text x="156.1" y="360">100k</text>
<text x="184" y="361.6">S1M</text>
<text x="161.3" y="369">DC DETECTION CIRCUIT</text>
<text x="296" y="376.6">SIGNAL DETECTION CIRCUIT</text>
</g>
</svg>
